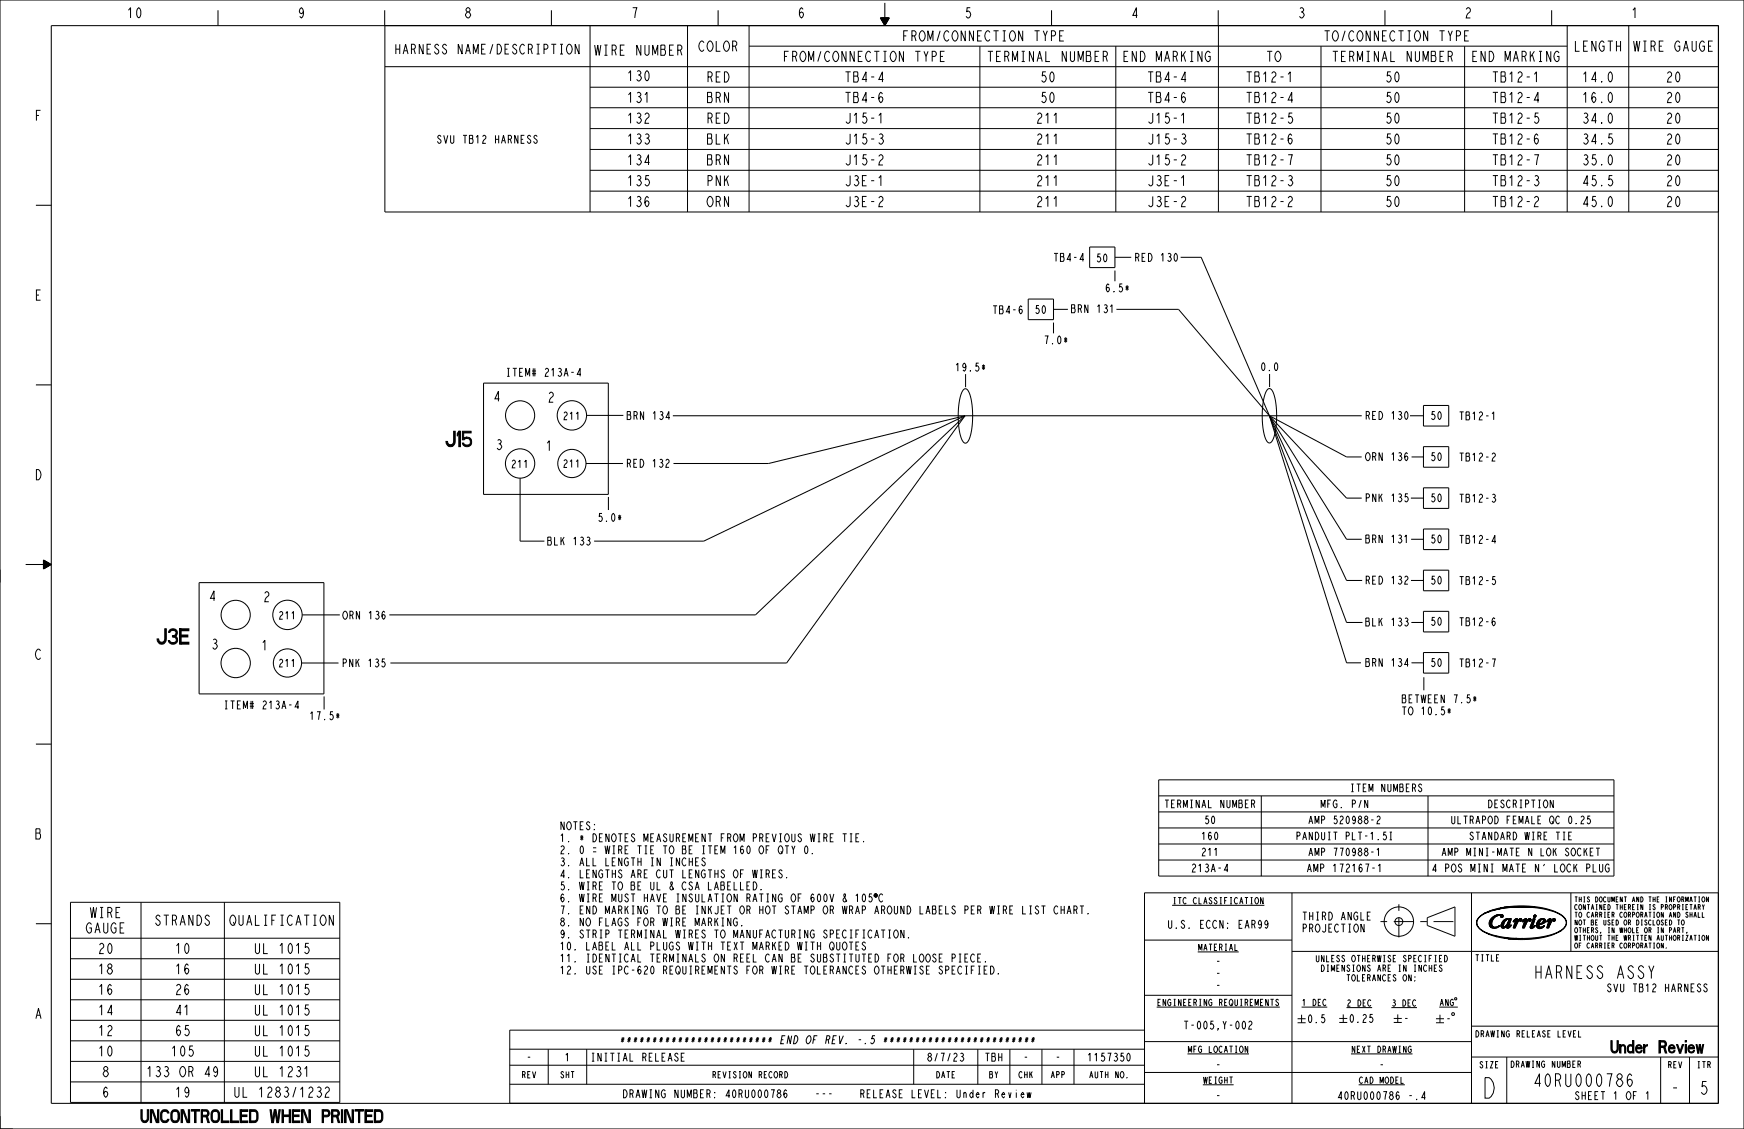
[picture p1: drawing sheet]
<svg xmlns="http://www.w3.org/2000/svg" width="864mm" height="559mm" viewBox="0 0 864 559" stroke-linecap="round" stroke-linejoin="round" font-family="sans-serif">
<path d="M684 456h37M693 448v17" fill="none" stroke="#000" stroke-width=".5" stroke-dasharray="3.3 3.3 9.8 3.3" stroke-linecap="butt"/>
<g fill="none" stroke="#000" stroke-width=".5">
<path d="M191 13h660v92h-660zM292 13v92M340 13v92M371 13v92M603 13v92M776 13v92M807 13v92M191 33h660M371 23h405M485 23v82M553 23v82M654 23v82"/>
<path d="M725 23v82M292 43h559M292 53h559M292 64h559M292 74h559M292 84h559M292 95h559M574 386h225v48h-225zM574 394h225M625 394v40M707 394v40M574 402h225"/>
<path d="M574 410h225M574 418h225M574 426h225M35 447h133v99h-133zM70 447v99M111 447v99M640 442v104M707 454l13-5v14l-13-5zM729 442v104M731 457l1 1zM732 458l1 2 5 3-4-2zM732 455l-1 2z"/>
<path d="M733 453l5-2-4 2-3 3zM735 452l3-1 5-1zM738 458h1zM738 451l5-2h6zM738 459h1zM738 455h1v3h-1zM738 459h2zM738 459h4h-2zM739 454h2l-2 1h-1zM739 454l3-1h2v1l-1-1h-2l-2 2v2v2h1l3-1-2 1h-2l-1-1v-2zM740 454l2-1zM740 453h2z"/>
<path d="M740 459l3-1-1 1zM740 453h4zM741 453h3zM742 453h2zM742 458h.1M742 453h1zM743 458h.1M743 449h17zM743 453l1 1zM743 458h2zM743 458h1zM743 459h2z"/>
<path d="M743 459h3h-2zM743 458l2-1zM744 459h1h-1zM745 456l1-1zM745 456l1-1-1 2-2 1zM745 456l1-1h2l-1 4 1-1-1 1h-1v-1l-1 1h-1l-1-1zM745 449l7-1 8 1zM745 455h1zM745 459l1-1zM745 455h1h1zM746 456l1-1-1 3-1 1v-1zM746 459h2h-1z"/>
<path d="M746 459h1zM747 457l1-1-1 3h-1v-1zM747 455h1l-1 1zM747 456l1-1-1 2zM747 459l1-1zM748 458h.1M749 456h1zM750 456h-1zM750 458l1-1-1 2h-1zM750 455h.1M750 455h1v2l2-2h1l-1 1h-1l-2 3h-1l1-4-1 1zM750 455h1z"/>
<path d="M750 455h1l-1 1zM750 456l1 1 1-2-1 2-1 1zM750 456h1v1zM751 455h.1M752 455h2zM752 455h1zM752 455h2l-1 1zM753 455h.1M753 456h.1M753 449a33 33 0 0 1 20 4 4 4 0 0 1 3 4 4 4 0 0 1-4 4 5 5 0 0 0 4-4 5 5 0 0 0-4-5 48 48 0 0 0-19-3zM754 456h1zM754 456h.1"/>
<path d="M754 456h1h-1zM754 458l2-1-1 2h-1zM754 455h1zM755 455h1v2l1-2h1v1h-1l-2 3h-1l1-4-1 1zM755 455h1zM755 455h1l-1 1zM755 456l1 1 1-2-1 2-2 1zM755 456h1v1zM756 455h2zM757 455h1zM757 455h1v1zM757 456h.1"/>
<path d="M758 459h2l-2 1zM758 459h1zM759 459l1-1zM759 455h1zM759 455h1l-2 3zM759 455h1l-1 4 1-1-2 2v-1zM759 455h.1M759 454l2-1-1 1zM760 453h1zM760 453h.1M760 458h.1M760 455l-1 4h-1z"/>
<path d="M761 458h1zM761 458l2-1zM761 458l1 1zM761 457h3zM761 459h1zM761 457l4-1-1 1zM761 457h1zM761 459h2zM761 457l1-1zM761 459h3zM761 459h3l-2 1zM761 456h2l-2 1z"/>
<path d="M761 456h2h-2zM762 456l1-1zM762 456l1-1-2 1zM762 456l2-1h1v2l-3 1 1 1 2-1-2 1-1 1-1-1v-2zM762 455h1zM762 455h2zM762 455h2l1 1h-1v-1zM763 455h1v1l-2 1zM763 455h1zM763 459l2-1zM764 456h1zM764 458h1z"/>
<path d="M765 458h.1M766 456h1zM766 456h1h-1zM766 458l2-1-1 2h-1zM766 455h1zM767 455h1v2l1-2h1v1h-1l-2 3h-1l1-4-1 1zM767 455h1zM767 455h1l-1 1zM767 456l1 1 1-2-1 2-2 1zM767 456h1v1zM768 455h2zM769 455h1z"/>
<path d="M769 455h1v1zM769 456h.1M778 442v29M35 464h133M35 475h133M567 465h73M640 471h211M736 462l5 2zM741 463l6 1h-2zM745 464h6zM747 465l11-1a40 40 0 0 0 15-3 47 47 0 0 1-26 4zM747 465l7-1z"/>
<path d="M35 485h133M35 495h133M567 493h73M35 505h133M35 515h133M252 519h315M271 519v18M291 519v18M452 519v18M484 519v18M500 519v18M516 519v18"/>
<path d="M532 519v18M567 516h162M567 510h-315v36h599v-104h-284v104M729 508h122M35 525h133M35 535h133M252 537h315M252 527h315M567 531h162M729 523h122M746 523v23M822 523v23"/>
<path d="M837 523v23"/>
<circle cx="693" cy="456" r="7"/>
<circle cx="693" cy="456" r="1.9"/>
<circle cx="760" cy="454" r=".7"/>
</g>
<g fill="none" stroke="#000" stroke-width=".51">
<path d="M0 0h864v559h-864zM25 13h826v533h-826zM108 5v8M190 5v8M273 5v8M356 5v8M436 9h4l-2 4M436 9l2 4M436 9h4M436 9l2 3 2-3M436 9h4l-2 3-1-3M437 9h2l-1 3"/>
<path d="M437 9l1 2M437 10h2M438 10h1l-1 1M438 10v1M438 10h.1M438 1v12M439 10l-1 1-1-1M521 5v8M603 5v8M686 5v8M768 5v8M18 102h7"/>
<path d="M540 122h12v10h-12zM552 134v5M552 127h8M585 127h10l34 79M509 148h13v10h-13zM522 160v5M522 153h7M553 153h31l45 53M18 190h7M239 190h62v55h-62zM477 193h2l1 2 2 9-1 11-1 3-2 1-1-1-1-2-1-9v-9zM478 185v7"/>
<path d="M628 193h1l2 2 1 9-1 11-1 3-1 1-2-1-1-2-1-9 1-9zM629 185v7M290 206h19M333 206h341M478 206l-130 62h-54M478 206l-88 122h-197M478 206l-104 98h-181M478 206l-97 23h-48M629 206l38 122h7M629 206l38 102h8M629 206l38 81h8M629 206l38 61h7"/>
<path d="M629 206l38 41h7M629 206l38 20h7M698 206h7M705 201h12v10h-12zM258 237v31h12M290 229h18M699 226h6M705 221h12v10h-12zM301 246v6M699 247h6M705 241h12v11h-12zM13 279h12"/>
<path d="M22 277l3 2-3 3zM22 277l3 2-3 2M22 278v3M22 278l3 1M22 278v3l3-2M22 278l2 1-2 2M22 278l2 1-2 1M22 279v1l2-1M22 279h1l-1 1M23 279v1v-1M23 279h.1M699 267h6"/>
<path d="M705 262h12v10h-12zM99 288h61v55h-61zM699 287h6M705 282h12v10h-12zM150 304h18M699 308h6M705 303h12v10h-12zM149 328h19M699 328h6M705 323h12v10h-12zM705 335v7M160 345v6"/>
<path d="M18 368h7M18 457h7"/>
<circle cx="258" cy="206" r="7"/>
<circle cx="283" cy="206" r="7"/>
<circle cx="258" cy="229" r="7"/>
<circle cx="283" cy="229" r="7"/>
<circle cx="117" cy="304" r="7"/>
<circle cx="142" cy="304" r="7"/>
<circle cx="117" cy="328" r="7"/>
<circle cx="142" cy="328" r="7"/>
</g>
<g fill="#000">
<path d="M731 457l1 1zM732 455l-1 2zM732 458l1 2 5 3-4-2zM733 453l5-2-4 2-3 3zM738 458h1zM738 459h1zM738 455h1v3h-1zM738 459h2zM738 459h4h-2zM739 454h2l-2 1h-1zM735 452l3-1 5-1zM740 454l2-1z"/>
<path d="M740 453h2zM740 459l3-1-1 1zM742 453h2zM742 453h1zM741 453h3zM740 453h4zM743 453l1 1zM743 458h1zM743 458h2zM743 458l2-1zM743 459h2zM743 459h3h-2z"/>
<path d="M744 459h1h-1zM745 459l1-1zM745 456l1-1-1 2-2 1zM745 456l1-1zM745 455h1zM745 455h1h1zM738 451l5-2h6zM746 459h1zM746 459h2h-1zM747 455h1l-1 1zM747 457l1-1-1 3h-1v-1zM747 459l1-1z"/>
<path d="M747 456l1-1-1 2zM749 456h1zM750 456h-1zM743 449h17zM750 458l1-1-1 2h-1zM750 456h1v1zM750 455h1zM750 455h1l-1 1zM750 456l1 1 1-2-1 2-1 1zM752 455h2zM752 455h2l-1 1zM752 455h1z"/>
<path d="M753 449a33 33 0 0 1 20 4 4 4 0 0 1 3 4 4 4 0 0 1-4 4 5 5 0 0 0 4-4 5 5 0 0 0-4-5 48 48 0 0 0-19-3zM745 449l7-1 8 1zM754 456h1zM754 456h1h-1zM754 455h1zM754 458l2-1-1 2h-1zM755 455h1zM755 456h1v1zM755 455h1l-1 1zM755 456l1 1 1-2-1 2-2 1zM756 455h2zM757 455h1v1z"/>
<path d="M757 455h1zM758 459h1zM758 459h2l-2 1zM760 455l-1 4h-1zM759 455h1zM759 455h1l-2 3zM759 459l1-1zM760 453h1zM759 454l2-1-1 1zM761 458h1zM761 458l2-1zM761 458l1 1z"/>
<path d="M761 459h1zM761 457h1zM761 457l1-1zM761 456h2l-2 1zM761 459h2zM761 456h2h-2zM762 456l1-1-2 1zM761 459h3zM762 456l1-1zM762 455h1zM761 457h3zM762 455h2z"/>
<path d="M763 455h1zM761 459h3l-2 1zM762 455h2l1 1h-1v-1zM763 459l2-1zM764 458h1zM761 457l4-1-1 1zM764 456h1zM766 456h1zM766 456h1h-1zM766 455h1zM766 458l2-1-1 2h-1zM767 455h1z"/>
<path d="M767 456h1v1zM767 455h1l-1 1zM767 456l1 1 1-2-1 2-2 1zM768 455h2zM769 455h1v1zM769 455h1zM736 462l5 2zM741 463l6 1h-2zM745 464h6zM747 465l7-1zM747 465l11-1a40 40 0 0 0 15-3 47 47 0 0 1-26 4z"/>
</g>
<!-- layer: 0 -->
<path d="M0 282v6M0 552v7h6" fill="none" stroke="#000" stroke-width=".51"/>
<!-- layer: NOTES3D -->
<g fill="none" stroke="#000" stroke-width=".5">
<path d="M428 417h.1M390 435h.1M402 423h.1M367 458h.1M377 440h.1M432 442h-1l-1 2h1a1.3 1.3 0 0 1 1 1 1.3 1.3 0 0 1-1 1h-1M514 449l-1-1a1.6 1.6 0 0 0 0 2 1.6 1.6 0 0 0 1 1v1l-1-1M516 448h2M517 448v4M580 448h46M833 456v-1a1.2 1.2 0 0 1 1 2 1.2 1.2 0 0 1-1 1zM843 452v2h1"/>
<path d="M844 448l-1 1M846 444v2l-1-2v2M429 467l-1-1a1.6 1.6 0 0 0-1 2 1.6 1.6 0 0 0 2 1l-1 1-1-1M450 464h.1M484 474h1M486 472h-2v4h2M488 476h.1M490 478a2 2 0 0 1 2 2 2 2 0 0 1-2 2zM593 471h20M835 462h.1M846 463v2l-1-2v2M494 482h.1"/>
<path d="M573 498h61M645 498h12M667 499h12M689 499h13M713 498h9M713 498l1-3 1 3M713 497h1M717 495v3l-1-3v3M720 495h-1a1.5 1.5 0 0 0-1 1 1.5 1.5 0 0 0 2 2v-2h-1M721 494v1h-1zM643 504h4M643 506h4"/>
<path d="M645 502v4M663 504h4M663 506h4M665 502v4M690 504h4M690 506h4M692 502v4M711 504h4M711 506h4M713 502v4M719 501l1 1v1l-1-1zM588 522h30"/>
<path d="M596 537h15M669 522h30M673 537h23"/>
</g>
<text font-size="13.2" x="733" y="544">D</text>
<g font-size="9.9">
<text x="221" y="221">J15</text>
<text x="78" y="319">J3E</text>
</g>
<g font-size="8.3">
<text x="760" y="484">HARNESS ASSY</text>
<text x="759" y="538">40RU000786</text>
<text x="827" y="542">-</text>
<text x="841" y="542">5</text>
<text x="70" y="556">UNCONTROLLED WHEN PRINTED</text>
</g>
<text font-size="7.9" x="787" y="521">Under Review</text>
<g font-size="6.6">
<text x="63" y="9">10</text>
<text x="147" y="9">9</text>
<text x="230" y="9">8</text>
<text x="312" y="9">7</text>
<text x="395" y="9">6</text>
<text x="477" y="9">5</text>
<text x="560" y="9">4</text>
<text x="643" y="9">3</text>
<text x="725" y="9">2</text>
<text x="808" y="9">1</text>
<text x="448" y="20">FROM/CONNECTION TYPE</text>
<text x="656" y="20">TO/CONNECTION TYPE</text>
<text x="295" y="27">WIRE NUMBER</text>
<text x="346" y="25">COLOR</text>
<text x="779" y="25">LENGTH</text>
<text x="809" y="25">WIRE GAUGE</text>
<text x="388" y="30">FROM/CONNECTION TYPE</text>
<text x="489" y="30">TERMINAL NUMBER</text>
<text x="556" y="30">END MARKING</text>
<text x="627" y="30">TO</text>
<text x="660" y="30">TERMINAL NUMBER</text>
<text x="729" y="30">END MARKING</text>
<text x="310" y="40">130</text>
<text x="350" y="41">RED</text>
<text x="418" y="41">TB4-4</text>
<text x="515" y="41">50</text>
<text x="568" y="41">TB4-4</text>
<text x="617" y="41">TB12-1</text>
<text x="686" y="41">50</text>
<text x="739" y="41">TB12-1</text>
<text x="783" y="41">14.0</text>
<text x="825" y="41">20</text>
<text x="310" y="51">131</text>
<text x="350" y="51">BRN</text>
<text x="418" y="51">TB4-6</text>
<text x="515" y="51">50</text>
<text x="568" y="51">TB4-6</text>
<text x="617" y="51">TB12-4</text>
<text x="686" y="51">50</text>
<text x="739" y="51">TB12-4</text>
<text x="783" y="51">16.0</text>
<text x="825" y="51">20</text>
<text x="17" y="60">F</text>
<text x="310" y="61">132</text>
<text x="350" y="61">RED</text>
<text x="418" y="61">J15-1</text>
<text x="513" y="61">211</text>
<text x="568" y="61">J15-1</text>
<text x="617" y="61">TB12-5</text>
<text x="686" y="61">50</text>
<text x="739" y="61">TB12-5</text>
<text x="783" y="61">34.0</text>
<text x="825" y="61">20</text>
<text x="310" y="71">133</text>
<text x="350" y="71">BLK</text>
<text x="418" y="71">J15-3</text>
<text x="513" y="71">211</text>
<text x="568" y="71">J15-3</text>
<text x="617" y="71">TB12-6</text>
<text x="686" y="71">50</text>
<text x="739" y="71">TB12-6</text>
<text x="783" y="71">34.5</text>
<text x="825" y="71">20</text>
<text x="310" y="82">134</text>
<text x="350" y="82">BRN</text>
<text x="418" y="82">J15-2</text>
<text x="513" y="82">211</text>
<text x="568" y="82">J15-2</text>
<text x="617" y="82">TB12-7</text>
<text x="686" y="82">50</text>
<text x="739" y="82">TB12-7</text>
<text x="783" y="82">35.0</text>
<text x="825" y="82">20</text>
<text x="310" y="92">135</text>
<text x="350" y="92">PNK</text>
<text x="418" y="92">J3E-1</text>
<text x="513" y="92">211</text>
<text x="568" y="92">J3E-1</text>
<text x="617" y="92">TB12-3</text>
<text x="686" y="92">50</text>
<text x="739" y="92">TB12-3</text>
<text x="783" y="92">45.5</text>
<text x="825" y="92">20</text>
<text x="310" y="102">136</text>
<text x="350" y="102">ORN</text>
<text x="418" y="102">J3E-2</text>
<text x="513" y="102">211</text>
<text x="568" y="102">J3E-2</text>
<text x="617" y="102">TB12-2</text>
<text x="686" y="102">50</text>
<text x="739" y="102">TB12-2</text>
<text x="783" y="102">45.0</text>
<text x="825" y="102">20</text>
<text x="17" y="149">E</text>
<text x="17" y="237">D</text>
<text x="17" y="326">C</text>
<text x="17" y="415">B</text>
<text x="44" y="454">WIRE</text>
<text x="42" y="462">GAUGE</text>
<text x="77" y="458">STRANDS</text>
<text x="114" y="458">QUALIFICATION</text>
<text x="48" y="472">20</text>
<text x="87" y="472">10</text>
<text x="126" y="472">UL 1015</text>
<text x="48" y="482">18</text>
<text x="87" y="482">16</text>
<text x="126" y="482">UL 1015</text>
<text x="48" y="492">16</text>
<text x="87" y="492">26</text>
<text x="126" y="492">UL 1015</text>
<text x="48" y="502">14</text>
<text x="87" y="502">41</text>
<text x="126" y="502">UL 1015</text>
<text x="17" y="504">A</text>
<text x="48" y="513">12</text>
<text x="87" y="513">65</text>
<text x="126" y="513">UL 1015</text>
<text x="48" y="523">10</text>
<text x="85" y="523">105</text>
<text x="126" y="523">UL 1015</text>
<text x="50" y="533">8</text>
<text x="73" y="533">133 OR 49</text>
<text x="126" y="533">UL 1231</text>
<text x="50" y="543">6</text>
<text x="87" y="543">19</text>
<text x="116" y="543">UL 1283/1232</text>
</g>
<g font-size="6.4">
<text x="244" y="199">4</text>
<text x="271" y="199">2</text>
<text x="245" y="223">3</text>
<text x="270" y="223">1</text>
<text x="103" y="297">4</text>
<text x="130" y="298">2</text>
<text x="104" y="321">3</text>
<text x="129" y="322">1</text>
</g>
<text font-size="6.3" x="196" y="27">HARNESS NAME/DESCRIPTION</text>
<text font-size="5.5" x="433" y="446">°C</text>
<g font-size="5.2">
<text x="217" y="71">SVU TB12 HARNESS</text>
<text x="521" y="129">TB4-4</text>
<text x="543" y="130">50</text>
<text x="562" y="129">RED 130</text>
<text x="547" y="144">6.5*</text>
<text x="491" y="155">TB4-6</text>
<text x="512" y="155">50</text>
<text x="530" y="155">BRN 131</text>
<text x="517" y="170">7.0*</text>
<text x="473" y="184">19.5*</text>
<text x="624" y="183">0.0</text>
<text x="250" y="186">ITEM# 213A-4</text>
<text x="310" y="208">BRN 134</text>
<text x="676" y="208">RED 130</text>
<text x="708" y="208">50</text>
<text x="722" y="208">TB12-1</text>
<text x="310" y="231">RED 132</text>
<text x="676" y="228">ORN 136</text>
<text x="708" y="228">50</text>
<text x="722" y="228">TB12-2</text>
<text x="676" y="248">PNK 135</text>
<text x="708" y="248">50</text>
<text x="722" y="249">TB12-3</text>
<text x="296" y="258">5.0*</text>
<text x="271" y="270">BLK 133</text>
<text x="676" y="269">BRN 131</text>
<text x="708" y="269">50</text>
<text x="722" y="269">TB12-4</text>
<text x="676" y="289">RED 132</text>
<text x="708" y="289">50</text>
<text x="722" y="289">TB12-5</text>
<text x="169" y="306">ORN 136</text>
<text x="676" y="310">BLK 133</text>
<text x="708" y="310">50</text>
<text x="722" y="310">TB12-6</text>
<text x="676" y="330">BRN 134</text>
<text x="708" y="330">50</text>
<text x="169" y="330">PNK 135</text>
<text x="722" y="330">TB12-7</text>
<text x="694" y="348">BETWEEN 7.5*</text>
<text x="110" y="351">ITEM# 213A-4</text>
<text x="694" y="354">TO 10.5*</text>
<text x="153" y="356">17.5*</text>
<text x="277" y="411">NOTES:</text>
<text x="277" y="417">1. * DENOTES MEASUREMENT FROM PREVIOUS WIRE TIE.</text>
<text x="277" y="423">2. 0 = WIRE TIE TO BE ITEM 160 OF QTY 0.</text>
<text x="277" y="429">3. ALL LENGTH IN INCHES</text>
<text x="590" y="432">213A-4</text>
<text x="647" y="432">AMP 172167-1</text>
<text x="710" y="432">4 POS MINI MATE N' LOCK PLUG</text>
<text x="277" y="435">4. LENGTHS ARE CUT LENGTHS OF WIRES.</text>
<text x="277" y="440">5. WIRE TO BE UL &amp; CSA LABELLED.</text>
<text x="277" y="446">6. WIRE MUST HAVE INSULATION RATING OF 600V &amp; 105</text>
<text x="277" y="452">7. END MARKING TO BE INKJET OR HOT STAMP OR WRAP AROUND LABELS PER WIRE LIST</text>
<text x="521" y="452">CHART.</text>
<text x="644" y="455">THIRD ANGLE</text>
<text x="277" y="458">8. NO FLAGS FOR WIRE MARKING.</text>
<text x="578" y="459">U.S. ECCN:</text>
<text x="613" y="459">EAR99</text>
<text x="644" y="461">PROJECTION</text>
<text x="277" y="464">9. STRIP TERMINAL WIRES TO MANUFACTURING SPECIFICATION.</text>
<text x="277" y="470">10. LABEL ALL PLUGS WITH TEXT MARKED WITH QUOTES</text>
<text x="277" y="476">11. IDENTICAL TERMINALS ON REEL CAN BE SUBSTITUTED FOR LOOSE PIECE.</text>
<text x="602" y="478">-</text>
<text x="277" y="482">12. USE IPC-620 REQUIREMENTS FOR WIRE TOLERANCES OTHERWISE SPECIFIED.</text>
<text x="602" y="484">-</text>
<text x="602" y="490">-</text>
<text x="797" y="491">SVU TB12 HARNESS</text>
<text x="586" y="509">T-005,Y-002</text>
<text x="647" y="506">0.5</text>
<text x="668" y="506">0.25</text>
<text x="695" y="506">-</text>
<text x="716" y="506">-</text>
<text x="308" y="517">************************ END OF REV.</text>
<text x="424" y="517">-.5</text>
<text x="437" y="517">************************</text>
<text x="260" y="525">-</text>
<text x="279" y="525">1</text>
<text x="292" y="525">INITIAL RELEASE</text>
<text x="459" y="525">8/7/23</text>
<text x="487" y="525">TBH</text>
<text x="506" y="525">-</text>
<text x="522" y="525">-</text>
<text x="538" y="525">1157350</text>
<text x="602" y="529">-</text>
<text x="683" y="529">-</text>
<text x="309" y="543">DRAWING NUMBER:</text>
<text x="359" y="543">40RU000786</text>
<text x="403" y="543">---</text>
<text x="426" y="543">RELEASE LEVEL:</text>
<text x="474" y="543">Under Review</text>
<text x="602" y="544">-</text>
<text x="662" y="544">40RU000786</text>
<text x="697" y="544">-.4</text>
<text x="780" y="544">SHEET 1 OF 1</text>
</g>
<g font-size="5">
<text x="279" y="208">211</text>
<text x="253" y="232">211</text>
<text x="279" y="231">211</text>
<text x="138" y="306">211</text>
<text x="138" y="330">211</text>
<text x="669" y="392">ITEM NUMBERS</text>
<text x="577" y="400">TERMINAL NUMBER</text>
<text x="654" y="400">MFG. P/N</text>
<text x="737" y="400">DESCRIPTION</text>
<text x="596" y="408">50</text>
<text x="648" y="408">AMP 520988-2</text>
<text x="719" y="408">ULTRAPOD FEMALE QC 0.25</text>
<text x="595" y="416">160</text>
<text x="642" y="416">PANDUIT PLT-1.5I</text>
<text x="728" y="416">STANDARD WIRE TIE</text>
<text x="595" y="424">211</text>
<text x="648" y="424">AMP 770988-1</text>
<text x="715" y="424">AMP MINI-MATE N LOK SOCKET</text>
</g>
<g font-size="4.1">
<text x="581" y="447">ITC CLASSIFICATION</text>
<text x="593" y="470">MATERIAL</text>
<text x="652" y="476">UNLESS OTHERWISE SPECIFIED</text>
<text x="730" y="476">TITLE</text>
<text x="654" y="481">DIMENSIONS ARE IN INCHES</text>
<text x="667" y="486">TOLERANCES ON:</text>
<text x="574" y="498">ENGINEERING REQUIREMENTS</text>
<text x="645" y="498">1 DEC</text>
<text x="667" y="498">2 DEC</text>
<text x="689" y="498">3 DEC</text>
<text x="730" y="513">DRAWING RELEASE LEVEL</text>
<text x="588" y="521">MFG LOCATION</text>
<text x="669" y="521">NEXT DRAWING</text>
<text x="258" y="534">REV</text>
<text x="277" y="534">SHT</text>
<text x="353" y="534">REVISION RECORD</text>
<text x="463" y="534">DATE</text>
<text x="490" y="534">BY</text>
<text x="504" y="534">CHK</text>
<text x="520" y="534">APP</text>
<text x="539" y="534">AUTH NO.</text>
<text x="732" y="529">SIZE</text>
<text x="748" y="528">DRAWING NUMBER</text>
<text x="826" y="529">REV</text>
<text x="840" y="529">ITR</text>
<text x="596" y="536">WEIGHT</text>
<text x="673" y="536">CAD MODEL</text>
</g>
<g font-size="3.3">
<text x="779" y="446">THIS DOCUMENT AND THE INFORMATION</text>
<text x="779" y="450">CONTAINED THEREIN IS PROPRIETARY</text>
<text x="779" y="454">TO CARRIER CORPORATION AND SHALL</text>
<text x="779" y="458">NOT BE USED OR DISCLOSED TO</text>
<text x="779" y="462">OTHERS, IN WHOLE OR IN PART,</text>
<text x="779" y="465">WITHOUT THE WRITTEN AUTHORIZATION</text>
<text x="779" y="469">OF CARRIER CORPORATION.</text>
</g>
</svg>
